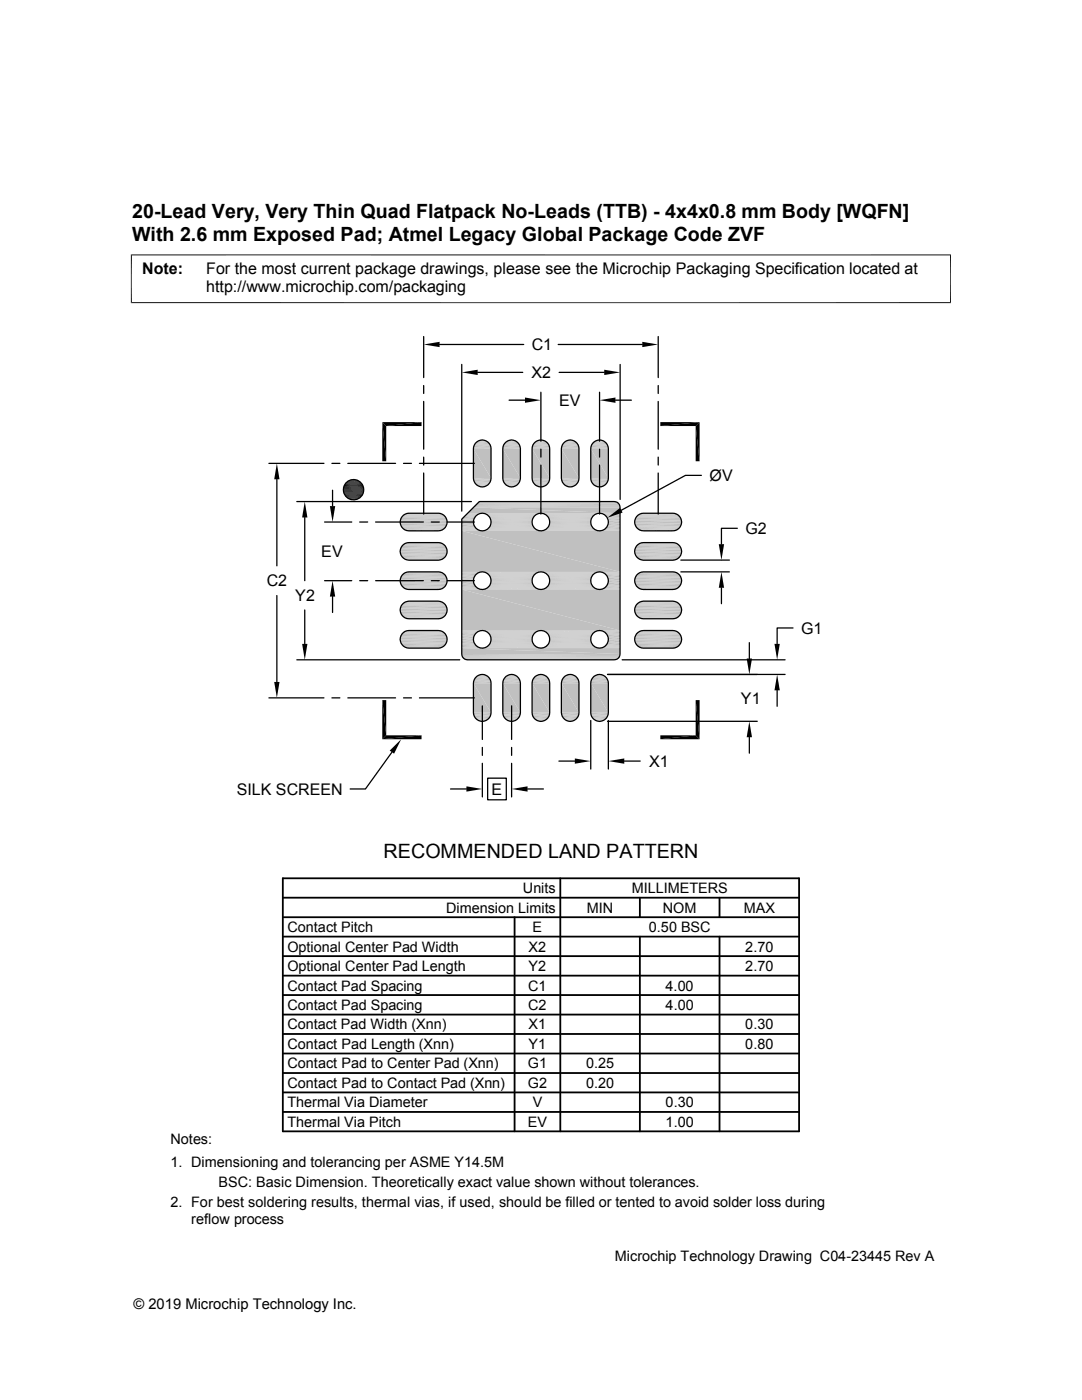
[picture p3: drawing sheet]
<svg xmlns="http://www.w3.org/2000/svg" width="216mm" height="279mm" viewBox="0 0 216 279" stroke-linecap="round" stroke-linejoin="round" font-family="sans-serif">
<g fill="#c0c0c0">
<path d="M95.9 87.8h.6z"/>
<path d="M101.8 87.8h.6z"/>
<path d="M107.6 87.8h.6z"/>
<path d="M113.5 87.8h.6z"/>
<path d="M119.3 87.8h.6z"/>
<path d="M119 87.9h1.2z"/>
<path d="M119.3 87.8l.9 .1z"/>
<path d="M113.2 87.9h1.2z"/>
<path d="M113.5 87.8l.9 .1z"/>
<path d="M107.3 87.9h1.2z"/>
<path d="M107.6 87.8l.9 .1z"/>
<path d="M101.5 87.9h1.2z"/>
<path d="M101.8 87.8l.9 .1z"/>
<path d="M95.6 87.9h1.2z"/>
<path d="M95.9 87.8l.9 .1z"/>
<path d="M118.7 88.1l.3-.2 1.5 .2z"/>
<path d="M119 87.9h1.2l.3 .2z"/>
<path d="M112.9 88.1l.3-.2 1.5 .2z"/>
<path d="M113.2 87.9h1.2l.3 .2z"/>
<path d="M107.1 88.1l.2-.2 1.5 .2z"/>
<path d="M107.3 87.9h1.2l.3 .2z"/>
<path d="M101.2 88.1l.3-.2 1.5 .2z"/>
<path d="M101.5 87.9h1.2l.3 .2z"/>
<path d="M95.4 88.1l.2-.2 1.5 .2z"/>
<path d="M95.6 87.9h1.2l.3 .2z"/>
</g>
<path d="M106.8 88.1h2.3M112.6 88.1h2.3M118.5 88.1h2.3" fill="none" stroke="#c0c0c0" stroke-width=".2"/>
<path d="M107.1 88.1h1.7l.3 .1z" fill="#c0c0c0"/>
<path d="M95.1 88.1h2.3M100.9 88.1h2.3" fill="none" stroke="#c0c0c0" stroke-width=".2"/>
<path d="M94.9 88.3h2.7M100.7 88.3h2.7M106.6 88.3h2.7M112.4 88.3h2.7M118.3 88.3h2.7" fill="none" stroke="#c0c0c0" stroke-width=".21"/>
<path d="M94.7 88.6h3M100.6 88.6h3M106.4 88.6h3.1M112.3 88.6h3M118.1 88.6h3.1" fill="none" stroke="#c0c0c0" stroke-width=".25"/>
<path d="M94.6 88.8h3.3M100.4 88.8h3.3M106.3 88.8h3.3M112.1 88.8h3.3M118 88.8h3.3" fill="none" stroke="#c0c0c0" stroke-width=".28"/>
<path d="M94.5 89.4h3.5M94.5 89.1h3.5M100.3 89.4h3.5M100.4 89.1h3.4M106.2 89.4h3.5M106.2 89.1h3.5M112 89.4h3.5M112.1 89.1h3.4M117.9 89.4h3.5M117.9 89.1h3.4" fill="none" stroke="#c0c0c0" stroke-width=".3"/>
<g fill="#c0c0c0">
<path d="M117.9 89.6l3.5 5.8h-3.5z"/>
<path d="M117.9 89.6h3.5v5.8z"/>
<path d="M112 89.6l3.5 5.8h-3.5z"/>
<path d="M112 89.6h3.5v5.8z"/>
<path d="M106.2 89.6l3.5 5.8h-3.5z"/>
<path d="M106.2 89.6h3.5v5.8z"/>
<path d="M100.3 89.6l3.5 5.8h-3.5z"/>
<path d="M100.3 89.6h3.5v5.8z"/>
<path d="M94.5 89.6l3.5 5.8h-3.5z"/>
<path d="M94.5 89.6h3.5v5.8z"/>
</g>
<path d="M94.5 95.6h3.5M94.5 95.9h3.5M100.3 95.6h3.5M100.4 95.9h3.4M106.2 95.6h3.5M106.2 95.9h3.5M112 95.6h3.5M112.1 95.9h3.4M117.9 95.6h3.5M117.9 95.9h3.4" fill="none" stroke="#c0c0c0" stroke-width=".3"/>
<path d="M94.6 96.1h3.3M100.4 96.1h3.3M106.3 96.1h3.3M112.1 96.1h3.3M118 96.1h3.3" fill="none" stroke="#c0c0c0" stroke-width=".28"/>
<path d="M94.7 96.4h3M100.6 96.4h3M106.4 96.4h3.1M112.3 96.4h3M118.1 96.4h3.1" fill="none" stroke="#c0c0c0" stroke-width=".25"/>
<path d="M94.9 96.6h2.7M100.7 96.6h2.7M106.6 96.6h2.7M112.4 96.6h2.7M118.3 96.6h2.7" fill="none" stroke="#c0c0c0" stroke-width=".21"/>
<path d="M112.6 96.8h2.3M118.5 96.8h2.3" fill="none" stroke="#c0c0c0" stroke-width=".2"/>
<path d="M106.8 96.8l2 .1h-1.7z" fill="#c0c0c0"/>
<path d="M95.1 96.8h2.3M100.9 96.8h2.3M106.8 96.8h2.3" fill="none" stroke="#c0c0c0" stroke-width=".2"/>
<g fill="#c0c0c0">
<path d="M118.7 96.9l1.5 .2h-1.2z"/>
<path d="M118.7 96.9h1.8l-.3 .2z"/>
<path d="M112.9 96.9l1.5 .2h-1.2z"/>
<path d="M112.9 96.9h1.8l-.3 .2z"/>
<path d="M107.1 96.9l1.4 .2h-1.2z"/>
<path d="M107.1 96.9h1.7l-.3 .2z"/>
<path d="M101.2 96.9l1.5 .2h-1.2z"/>
<path d="M101.2 96.9h1.8l-.3 .2z"/>
<path d="M95.4 96.9l1.4 .2h-1.2z"/>
<path d="M95.4 96.9h1.7l-.3 .2z"/>
<path d="M95.9 97.1h.6z"/>
<path d="M101.8 97.1h.6z"/>
<path d="M107.6 97.1h.6z"/>
<path d="M113.5 97.1h.6z"/>
<path d="M119.3 97.1h.6z"/>
<path d="M119 97.1h.9z"/>
<path d="M119 97.1h1.2z"/>
<path d="M113.2 97.1h.9z"/>
<path d="M113.2 97.1h1.2z"/>
<path d="M107.3 97.1h.9z"/>
<path d="M107.3 97.1h1.2z"/>
<path d="M101.5 97.1h.9z"/>
<path d="M101.5 97.1h1.2z"/>
<path d="M95.6 97.1h.9z"/>
<path d="M95.6 97.1h1.2z"/>
</g>
<path d="M95.1 100.5h28.4M95.3 100.4h28.1M95.4 100.2h27.8M95.5 100.2h27.5M95.6 100.1h27.2" fill="none" stroke="#c0c0c0" stroke-width=".2"/>
<path d="M94.7 100.9h29M94.9 100.7h28.7" fill="none" stroke="#c0c0c0" stroke-width=".21"/>
<path d="M94.5 101.1h29.2" fill="none" stroke="#c0c0c0" stroke-width=".23"/>
<g fill="#c0c0c0">
<path d="M94.5 101.3l29.2 1.1h-30.4z"/>
<path d="M94.5 101.3h29.2v1.1z"/>
</g>
<g fill="none" stroke="#c0c0c0" stroke-width=".2">
<path d="M80.5 105.6h8.1M80.5 111.5h8.1M80.5 102.8h8.1M80.5 108.6h8.1M80.7 102.6h7.6M80.7 108.5h7.6M80.7 105.8h7.6M80.7 111.6h7.6M81 105.9h7.1M81 111.7h7.1M81 102.5h7.1M81 108.4h7.1"/>
<path d="M81.3 102.4h6.5M81.3 108.3h6.5M81.3 105.9h6.5M81.3 111.8h6.5M92.1 103.7h2.5M92.1 105.6h3.3M92.1 105.8h3.6M92.1 105.9h31.6M93.1 102.6h2.6M93.2 102.5h2.8M93.3 102.4h30.4M96.4 102.5h11.3"/>
<path d="M96.6 102.5h10.9M96.6 105.9h10.9M96.8 105.8h10.6M96.8 102.6h10.6M97 102.6h10.2M97 105.7h10.2M97.1 102.7h10M97.1 105.7h10M97.2 105.6h9.7M97.2 102.8h9.7M97.4 105.5h9.4M97.4 102.9h9.4"/>
<path d="M97.5 103h9.2M97.5 105.3h9.2M97.6 105.2h9M97.6 103.2h9M97.7 103.3h8.8M97.7 105.1h8.8M97.8 104.9h8.6M97.8 103.5h8.6M97.9 104.8h8.4M97.9 103.6h8.4M97.9 104.6h8.3M97.9 103.8h8.3"/>
<path d="M98 104.3h8.2M98 103.9h8.2M98 104.1h8.2M98 104.4h8.2M108.1 102.5h11.3M108.4 105.9h10.9M108.4 102.5h10.9M108.5 102.6h10.6M108.5 105.8h10.6M108.6 105.7h10.3M108.6 102.6h10.3M108.8 102.7h9.9"/>
<path d="M108.8 105.7h9.9M108.9 105.6h9.7M108.9 102.8h9.7M109.1 102.9h9.4M109.1 105.5h9.4M109.2 105.3h9.2M109.2 103h9.2M109.3 103.2h9M109.3 105.2h9M109.4 105.1h8.8M109.4 103.3h8.8M109.5 104.9h8.6"/>
<path d="M109.5 103.5h8.6M109.6 104.8h8.4M109.6 103.6h8.4M109.6 104.6h8.3M109.6 103.8h8.3M109.6 104.4h8.3M109.6 103.9h8.3M109.7 104.1h8.2M109.7 104.3h8.2M119.8 102.5h3.9M120 105.8h3.7M120 102.5h3.7"/>
<path d="M120.4 105.7h3.3M120.4 102.7h3.3M127.3 105.6h8.1M127.3 111.5h8.1M127.3 102.8h8.1M127.3 108.6h8.1M127.5 102.6h7.6M127.5 108.5h7.6M127.5 105.8h7.6M127.5 111.6h7.6M127.8 102.5h7.1M127.8 108.4h7.1"/>
<path d="M127.8 105.9h7.1M127.8 111.7h7.1M128.1 102.4h6.5M128.1 108.3h6.5M128.1 105.9h6.5M128.1 111.8h6.5"/>
</g>
<path d="M80.3 103h8.5M80.3 108.8h8.5M80.3 105.4h8.5M80.3 111.3h8.5M92.9 102.8h2.5M120.6 102.9h3.1M127.1 105.4h8.5M127.1 111.3h8.5M127.1 103h8.5M127.1 108.8h8.5" fill="none" stroke="#c0c0c0" stroke-width=".21"/>
<path d="M92.1 105.4h3M92.1 103.5h2.6M92.6 103h2.5M120.7 105.5h3" fill="none" stroke="#c0c0c0" stroke-width=".23"/>
<path d="M80.1 105.2h8.9M80.1 111h8.9M80.1 103.2h8.9M80.1 109h8.9M120.9 103.1h2.8M120.9 105.3h2.8M126.9 103.2h8.9M126.9 109h8.9M126.9 105.2h8.9M126.9 111h8.9" fill="none" stroke="#c0c0c0" stroke-width=".25"/>
<path d="M79.9 103.5h9.2M79.9 109.3h9.2M79.9 104.9h9.2M79.9 110.8h9.2M92.4 103.2h2.4M126.7 104.9h9.2M126.7 110.8h9.2M126.7 103.5h9.2M126.7 109.3h9.2" fill="none" stroke="#c0c0c0" stroke-width=".28"/>
<g fill="none" stroke="#c0c0c0" stroke-width=".3">
<path d="M79.8 104h9.4M79.8 110.2h9.4M79.9 103.7h9.3M79.9 109.6h9.3M79.9 104.6h9.3M79.9 110.5h9.3M92.1 104.8h2.6M92.1 105.1h2.7M121.1 105h2.6M121.1 103.4h2.6M126.6 104h9.4M126.6 110.2h9.4"/>
<path d="M126.7 103.7h9.3M126.7 109.6h9.3M126.7 104.6h9.3M126.7 110.5h9.3"/>
</g>
<path d="M92.1 104.2h2.4M92.1 104.5h2.5M121.3 103.7h2.4M121.3 104.4h2.4" fill="none" stroke="#c0c0c0" stroke-width=".34"/>
<path d="M79.8 109.9h9.4M79.8 104.3h9.4M92.1 103.9h2.5M121.3 104.7h2.4M121.3 104h2.4M126.6 109.9h9.4M126.6 104.3h9.4" fill="none" stroke="#c0c0c0" stroke-width=".32"/>
<g fill="#c0c0c0">
<path d="M92.1 105.9l31.6 8.2h-31.6z"/>
<path d="M92.1 105.9h31.6v8.2z"/>
</g>
<g fill="none" stroke="#c0c0c0" stroke-width=".2">
<path d="M80.5 117.3h8.1M80.5 114.4h8.1M80.7 114.3h7.6M80.7 117.5h7.6M81 117.6h7.1M81 114.2h7.1M81.3 114.1h6.5M81.3 120h6.5M81.3 117.6h6.5M92.1 114.1l31.6 .1M92.1 114.2h3.9M92.1 114.3h3.6"/>
<path d="M92.1 114.5h3.3M92.1 117.3h3.3M92.1 117.5h3.6M92.1 117.6h3.9M96.4 114.2h11.3M96.6 117.6h10.9M96.8 117.5h10.6M96.8 114.3h10.6M97 114.3h10.2M97 117.4h10.2M97.1 114.4h10M97.1 117.4h10"/>
<path d="M97.2 117.3h9.7M97.2 114.5h9.7M97.4 117.2h9.4M97.4 114.6h9.4M97.5 114.7h9.2M97.5 117h9.2M97.6 116.9h9M97.6 114.9h9M97.7 115h8.8M97.7 116.8h8.8M97.8 116.6h8.6M97.8 115.2h8.6"/>
<path d="M97.9 116.5h8.4M97.9 115.3h8.4M97.9 116.3h8.3M97.9 115.5h8.3M98 116h8.2M98 115.6h8.2M98 115.8h8.2M98 116.1h8.2M108.1 114.2h11.3M108.4 117.6h10.9M108.5 114.3h10.6M108.5 117.5h10.6"/>
<path d="M108.6 117.4h10.3M108.6 114.3h10.3M108.8 114.4h9.9M108.8 117.4h9.9M108.9 117.3h9.7M108.9 114.5h9.7M109.1 114.6h9.4M109.1 117.2h9.4M109.2 117h9.2M109.2 114.7h9.2M109.3 114.9h9M109.3 116.9h9"/>
<path d="M109.4 116.8h8.8M109.4 115h8.8M109.5 116.6h8.6M109.5 115.2h8.6M109.6 116.5h8.4M109.6 115.3h8.4M109.6 116.3h8.3M109.6 115.5h8.3M109.6 116.1h8.3M109.6 115.6h8.3M109.7 115.8h8.2M109.7 116h8.2"/>
<path d="M120 117.5h3.7M120 114.2h3.7M120.4 117.4h3.3M120.4 114.4h3.3M123.7 117.6h-31.6M127.3 117.3h8.1M127.3 114.4h8.1M127.5 114.3h7.6M127.5 117.5h7.6M127.8 114.2h7.1M127.8 117.6h7.1M128.1 114.1h6.5"/>
<path d="M128.1 120h6.5M128.1 117.6h6.5M80.5 123.2h8.1M80.5 120.3h8.1M80.7 120.2h7.6M80.7 123.3h7.6M81 123.4h7.1M81 120h7.1M81.3 123.5h6.5M127.3 123.2h8.1M127.3 120.3h8.1M127.5 120.2h7.6"/>
<path d="M127.5 123.3h7.6M127.8 120h7.1M127.8 123.4h7.1M128.1 123.5h6.5"/>
</g>
<path d="M80.3 114.6h8.5M80.3 117.1h8.5M120.6 114.6h3.1M120.7 117.2h3M127.1 117.1h8.5M127.1 114.6h8.5" fill="none" stroke="#c0c0c0" stroke-width=".23"/>
<path d="M80.1 116.9h8.9M80.1 114.9h8.9M92.1 114.7h3M92.1 117.1h3M120.9 114.8h2.8M120.9 117h2.8M126.9 114.9h8.9M126.9 116.9h8.9M80.1 122.7h8.9M80.1 120.7h8.9M126.9 120.7h8.9M126.9 122.7h8.9" fill="none" stroke="#c0c0c0" stroke-width=".25"/>
<path d="M79.9 115.2h9.2M79.9 116.6h9.2M92.1 114.9h2.7M92.1 116.8h2.7M126.7 116.6h9.2M126.7 115.2h9.2M79.9 121h9.2M79.9 122.5h9.2M126.7 122.5h9.2M126.7 121h9.2" fill="none" stroke="#c0c0c0" stroke-width=".28"/>
<g fill="none" stroke="#c0c0c0" stroke-width=".3">
<path d="M79.8 115.7h9.4M79.8 116h9.4M79.9 115.4h9.3M79.9 116.3h9.3M121.1 116.7h2.6M121.1 115.1h2.6M126.6 115.7h9.4M126.6 116h9.4M126.7 115.4h9.3M126.7 116.3h9.3M79.8 121.6h9.4M79.9 121.3h9.3"/>
<path d="M79.9 122.2h9.3M126.6 121.6h9.4M126.7 121.3h9.3M126.7 122.2h9.3"/>
</g>
<path d="M92.1 115.2h2.6M92.1 115.6h2.5M92.1 116.2h2.5M92.1 116.5h2.6M121.3 115.4h2.4M121.3 116.4h2.4M79.8 121.9h9.4M126.6 121.9h9.4" fill="none" stroke="#c0c0c0" stroke-width=".32"/>
<path d="M92.1 115.9h2.4M121.3 116.1h2.4M121.3 115.7h2.4" fill="none" stroke="#c0c0c0" stroke-width=".34"/>
<path d="M80.3 120.5h8.5M80.3 123h8.5M127.1 123h8.5M127.1 120.5h8.5" fill="none" stroke="#c0c0c0" stroke-width=".21"/>
<g fill="#c0c0c0">
<path d="M92.1 117.6l31.6 8.2h-31.6z"/>
<path d="M92.1 117.6h31.6v8.2z"/>
</g>
<g fill="none" stroke="#c0c0c0" stroke-width=".2">
<path d="M80.5 129h8.1M80.5 126.2h8.1M80.7 126h7.6M80.7 129.2h7.6M81 129.3h7.1M81 125.9h7.1M81.3 125.8h6.5M81.3 129.3h6.5M92.1 125.8l31.6 .1M92.1 125.9h3.9M92.1 126h3.6M92.1 126.2h3.3"/>
<path d="M92.1 129.2h3.6M92.1 129.3h3.9M92.1 129.3h31.6M96.4 129.3h11.3M96.6 125.9h10.9M96.6 129.3h10.9M96.8 129.2h10.6M96.8 126h10.6M97 126h10.2M97 129.1h10.2M97.1 126.1h10M97.1 129.1h10"/>
<path d="M97.2 129h9.7M97.2 126.2h9.7M97.4 128.9h9.4M97.4 126.3h9.4M97.5 126.4h9.2M97.5 128.7h9.2M97.6 128.6h9M97.6 126.6h9M97.7 126.7h8.8M97.7 128.5h8.8M97.8 128.3h8.6M97.8 126.9h8.6"/>
<path d="M97.9 128.2h8.4M97.9 127h8.4M97.9 128h8.3M97.9 127.2h8.3M98 127.7h8.2M98 127.3h8.2M98 127.5h8.2M98 127.8h8.2M108.1 129.3h11.3M108.4 129.3h10.9M108.4 125.9h10.9M108.5 126h10.6"/>
<path d="M108.5 129.2h10.6M108.6 129.1h10.3M108.6 126h10.3M108.8 126.1h9.9M108.8 129.1h9.9M108.9 129h9.7M108.9 126.2h9.7M109.1 126.3h9.4M109.1 128.9h9.4M109.2 128.7h9.2M109.2 126.4h9.2M109.3 126.6h9"/>
<path d="M109.3 128.6h9M109.4 128.5h8.8M109.4 126.7h8.8M109.5 128.3h8.6M109.5 126.9h8.6M109.6 128.2h8.4M109.6 127h8.4M109.6 128h8.3M109.6 127.2h8.3M109.6 127.8h8.3M109.6 127.3h8.3M109.7 127.5h8.2"/>
<path d="M109.7 127.7h8.2M119.8 129.3h3.9M120 129.2h3.7M120 125.9h3.7M120.4 129.1h3.3M120.4 126.1h3.3M127.3 129h8.1M127.3 126.2h8.1M127.5 126h7.6M127.5 129.2h7.6M127.8 125.9h7.1M127.8 129.3h7.1"/>
<path d="M128.1 125.8h6.5M128.1 129.3h6.5"/>
</g>
<path d="M92.1 126.4h3M92.1 128.8h3M120.6 126.3h3.1" fill="none" stroke="#c0c0c0" stroke-width=".23"/>
<path d="M80.3 126.3h8.5M80.3 128.8h8.5M92.1 129h3.3M120.7 128.9h3M127.1 128.8h8.5M127.1 126.3h8.5" fill="none" stroke="#c0c0c0" stroke-width=".21"/>
<path d="M80.1 128.6h8.9M80.1 126.6h8.9M120.9 126.5h2.8M120.9 128.7h2.8M126.9 126.6h8.9M126.9 128.6h8.9" fill="none" stroke="#c0c0c0" stroke-width=".25"/>
<path d="M79.8 127.7h9.4M79.9 127.1h9.3M79.9 128h9.3M92.1 126.6h2.7M92.1 126.9h2.6M121.1 128.4h2.6M121.1 126.8h2.6M126.6 127.7h9.4M126.7 127.1h9.3M126.7 128h9.3" fill="none" stroke="#c0c0c0" stroke-width=".3"/>
<path d="M79.9 126.8h9.2M79.9 128.3h9.2M92.1 128.5h2.7M126.7 128.3h9.2M126.7 126.8h9.2" fill="none" stroke="#c0c0c0" stroke-width=".28"/>
<path d="M79.8 127.4h9.4M92.1 127.9h2.5M92.1 128.2h2.6M121.3 127.1h2.4M121.3 127.8h2.4M126.6 127.4h9.4" fill="none" stroke="#c0c0c0" stroke-width=".32"/>
<path d="M92.1 127.3h2.5M92.1 127.6h2.4M121.3 128.1h2.4M121.3 127.4h2.4" fill="none" stroke="#c0c0c0" stroke-width=".34"/>
<g fill="#c0c0c0">
<path d="M92.1 129.3l31.6 1.2h-31.6z"/>
<path d="M92.1 129.3h31.6v1.2z"/>
</g>
<path d="M92.1 130.6h31.6" fill="none" stroke="#c0c0c0" stroke-width=".23"/>
<path d="M92.2 130.9h31.5M92.2 131.1h31.4" fill="none" stroke="#c0c0c0" stroke-width=".21"/>
<path d="M92.3 131.3h31.2M92.5 131.4h30.9M92.6 131.5h30.6M92.9 131.6h30.1" fill="none" stroke="#c0c0c0" stroke-width=".2"/>
<g fill="#c0c0c0">
<path d="M95.9 134.6h.6z"/>
<path d="M101.8 134.6h.6z"/>
<path d="M107.6 134.6h.6z"/>
<path d="M113.5 134.6h.6z"/>
<path d="M119.3 134.6h.6z"/>
<path d="M119 134.7h1.2z"/>
<path d="M119.3 134.6l.9 .1z"/>
<path d="M113.2 134.7h1.2z"/>
<path d="M113.5 134.6l.9 .1z"/>
<path d="M107.3 134.7h1.2z"/>
<path d="M107.6 134.6l.9 .1z"/>
<path d="M101.5 134.7h1.2z"/>
<path d="M101.8 134.6l.9 .1z"/>
<path d="M95.6 134.7h1.2z"/>
<path d="M95.9 134.6l.9 .1z"/>
<path d="M118.7 134.8l.3-.1 1.5 .1z"/>
<path d="M119 134.7h1.2l.3 .1z"/>
<path d="M112.9 134.8l.3-.1 1.5 .1z"/>
<path d="M113.2 134.7h1.2l.3 .1z"/>
<path d="M107.1 134.8l.2-.1 1.5 .1z"/>
<path d="M107.3 134.7h1.2l.3 .1z"/>
<path d="M101.2 134.8l.3-.1 1.5 .1z"/>
<path d="M101.5 134.7h1.2l.3 .1z"/>
<path d="M95.4 134.8l.2-.1 1.5 .1z"/>
<path d="M95.6 134.7h1.2l.3 .1z"/>
</g>
<path d="M106.8 134.9h2.3M112.6 134.9h2.3M118.5 134.9h2.3" fill="none" stroke="#c0c0c0" stroke-width=".2"/>
<path d="M107.1 134.8h1.7l.3 .2z" fill="#c0c0c0"/>
<path d="M95.1 134.9h2.3M100.9 134.9h2.3" fill="none" stroke="#c0c0c0" stroke-width=".2"/>
<path d="M94.9 135.1h2.7M100.7 135.1h2.7M106.6 135.1h2.7M112.4 135.1h2.7M118.3 135.1h2.7" fill="none" stroke="#c0c0c0" stroke-width=".21"/>
<path d="M94.7 135.4h3M100.6 135.4h3M106.4 135.4h3.1M112.3 135.4h3M118.1 135.4h3.1" fill="none" stroke="#c0c0c0" stroke-width=".25"/>
<path d="M94.6 135.6h3.3M100.4 135.6h3.3M106.3 135.6h3.3M112.1 135.6h3.3M118 135.6h3.3" fill="none" stroke="#c0c0c0" stroke-width=".28"/>
<path d="M94.5 136.2h3.5M94.5 135.9h3.5M100.3 136.2h3.5M100.4 135.9h3.4M106.2 136.2h3.5M106.2 135.9h3.5M112 136.2h3.5M112.1 135.9h3.4M117.9 136.2h3.5M117.9 135.9h3.4" fill="none" stroke="#c0c0c0" stroke-width=".3"/>
<g fill="#c0c0c0">
<path d="M117.9 136.4l3.5 5.8h-3.5z"/>
<path d="M117.9 136.4h3.5v5.8z"/>
<path d="M112 136.4l3.5 5.8h-3.5z"/>
<path d="M112 136.4h3.5v5.8z"/>
<path d="M106.2 136.4l3.5 5.8h-3.5z"/>
<path d="M106.2 136.4h3.5v5.8z"/>
<path d="M100.3 136.4l3.5 5.8h-3.5z"/>
<path d="M100.3 136.4h3.5v5.8z"/>
<path d="M94.5 136.4l3.5 5.8h-3.5z"/>
<path d="M94.5 136.4h3.5v5.8z"/>
</g>
<path d="M94.5 142.4h3.5M94.5 142.7h3.5M100.3 142.4h3.5M100.4 142.7h3.4M106.2 142.4h3.5M106.2 142.7h3.5M112 142.4h3.5M112.1 142.7h3.4M117.9 142.4h3.5M117.9 142.7h3.4" fill="none" stroke="#c0c0c0" stroke-width=".3"/>
<path d="M94.6 142.9h3.3M100.4 142.9h3.3M106.3 142.9h3.3M112.1 142.9h3.3M118 142.9h3.3" fill="none" stroke="#c0c0c0" stroke-width=".28"/>
<path d="M94.7 143.2h3M100.6 143.2h3M106.4 143.2h3.1M112.3 143.2h3M118.1 143.2h3.1" fill="none" stroke="#c0c0c0" stroke-width=".25"/>
<path d="M94.9 143.4h2.7M100.7 143.4h2.7M106.6 143.4h2.7M112.4 143.4h2.7M118.3 143.4h2.7" fill="none" stroke="#c0c0c0" stroke-width=".21"/>
<path d="M112.6 143.6h2.3M118.5 143.6h2.3" fill="none" stroke="#c0c0c0" stroke-width=".2"/>
<path d="M106.8 143.6l2 .1h-1.7z" fill="#c0c0c0"/>
<path d="M95.1 143.6h2.3M100.9 143.6h2.3M106.8 143.6h2.3" fill="none" stroke="#c0c0c0" stroke-width=".2"/>
<g fill="#c0c0c0">
<path d="M118.7 143.7l1.5 .2h-1.2z"/>
<path d="M118.7 143.7h1.8l-.3 .2z"/>
<path d="M112.9 143.7l1.5 .2h-1.2z"/>
<path d="M112.9 143.7h1.8l-.3 .2z"/>
<path d="M107.1 143.7l1.4 .2h-1.2z"/>
<path d="M107.1 143.7h1.7l-.3 .2z"/>
<path d="M101.2 143.7l1.5 .2h-1.2z"/>
<path d="M101.2 143.7h1.8l-.3 .2z"/>
<path d="M95.4 143.7l1.4 .2h-1.2z"/>
<path d="M95.4 143.7h1.7l-.3 .2z"/>
<path d="M95.9 143.9h.6z"/>
<path d="M101.8 143.9h.6z"/>
<path d="M107.6 143.9h.6z"/>
<path d="M113.5 143.9h.6z"/>
<path d="M119.3 143.9h.6z"/>
<path d="M119 143.9h.9z"/>
<path d="M119 143.9h1.2z"/>
<path d="M113.2 143.9h.9z"/>
<path d="M113.2 143.9h1.2z"/>
<path d="M107.3 143.9h.9z"/>
<path d="M107.3 143.9h1.2z"/>
<path d="M101.5 143.9h.9z"/>
<path d="M101.5 143.9h1.2z"/>
<path d="M95.6 143.9h.9z"/>
<path d="M95.6 143.9h1.2z"/>
</g>
<g fill="none" stroke="#000" stroke-width=".25">
<path d="M84.5 67.2v8.2M84.5 76.9v1.6M87.7 68.7h16.8M92.1 72.7v29.3M95.3 74.3h9M101.6 79.9h3.2M107.9 78.3v9.8M111.4 68.7h16.8M111.6 74.3h9M119.6 78.3v9.8M122.8 79.9h3.2M123.7 72.7v27"/>
<path d="M131.3 67.2v8.2M131.3 76.9v1.6M53.7 92.5h10.9M55.2 95.7v17.2M66.2 92.5h1.6M66.4 97.8v3.2M69.4 92.5h9.5M80.5 92.5h1.6M83.7 92.5h11M84.5 80.1v9.5M84.5 91.2v1.6M84.5 94.4v8.2"/>
<path d="M94.8 88.5a1.76 1.76 0 0 1 2-.6 1.76 1.76 0 0 1 1.2 1.7v5.8a1.76 1.76 0 0 1-1.8 1.8 1.76 1.76 0 0 1-1.7-1.8v-5.8zM100.7 88.5a1.76 1.76 0 0 1 2-.6 1.76 1.76 0 0 1 1.1 1.7v5.8a1.76 1.76 0 0 1-1.7 1.8 1.76 1.76 0 0 1-1.8-1.8v-5.8zM106.6 88.5a1.76 1.76 0 0 1 1.9-.6 1.76 1.76 0 0 1 1.2 1.7v5.8a1.76 1.76 0 0 1-1.8 1.8 1.76 1.76 0 0 1-1.7-1.8v-5.8zM107.9 89.6v1.6M107.9 92.8v9.8M112.4 88.5a1.75 1.75 0 0 1 2-.6 1.75 1.75 0 0 1 1.1 1.7v5.8a1.76 1.76 0 0 1-1.7 1.8 1.76 1.76 0 0 1-1.8-1.8v-5.8zM118.3 88.5a1.76 1.76 0 0 1 1.9-.6 1.76 1.76 0 0 1 1.2 1.7v5.8a1.76 1.76 0 0 1-1.8 1.8 1.76 1.76 0 0 1-1.7-1.8v-5.8zM119.6 89.6v1.6M119.6 92.8v9.8M131.3 80.1v9.5M131.3 91.2v1.6M131.3 94.4v8.2"/>
<path d="M140 94.9h-3.2l-12.8 6.9M55.2 118.9v17.2M59.2 100.1h34.9M60.8 103.3v12.6M64.8 104.2h5.4M64.8 115.9h5.4M66.4 119.1v3.1M71.8 104.2h1.6M71.8 115.9h1.6M75 104.2h9.5M75 115.9h9.5M80.5 102.8l1.1-.4h5.9a1.76 1.76 0 0 1 1.7 1.8 1.76 1.76 0 0 1-1.7 1.7h-5.9a1.76 1.76 0 0 1-1.6-1.1 1.76 1.76 0 0 1 .5-2z"/>
<path d="M80.5 108.7l1.1-.4h5.9a1.76 1.76 0 0 1 1.7 1.7 1.76 1.76 0 0 1-1.7 1.8h-5.9a1.76 1.76 0 0 1-1.6-1.2 1.76 1.76 0 0 1 .5-1.9zM80.5 114.5l1.1-.4h5.9a1.76 1.76 0 0 1 1.7 1.8 1.76 1.76 0 0 1-1.7 1.7h-5.9a1.76 1.76 0 0 1-1.6-1.1 1.76 1.76 0 0 1 .5-2zM86.1 104.2h1.6M86.1 115.9h1.6M89.2 104.2h5.5M89.2 115.9h5.5M92.1 103.6l3.6-3.5h26.9a1.16 1.16 0 0 1 1.1 1.2v29.2a1.16 1.16 0 0 1-1.1 1.2h-29.3a1.16 1.16 0 0 1-1.2-1.2zM127 114.8a1.75 1.75 0 0 1 1.4-.7h5.9a1.76 1.76 0 0 1 1.7 1.8 1.76 1.76 0 0 1-1.7 1.7h-5.9a1.77 1.77 0 0 1-1.6-1 1.77 1.77 0 0 1 .2-1.8zM127 108.9a1.75 1.75 0 0 1 1.4-.6h5.9a1.76 1.76 0 0 1 1.7 1.7 1.76 1.76 0 0 1-1.7 1.8h-5.9a1.77 1.77 0 0 1-1.6-1 1.77 1.77 0 0 1 .2-1.9zM127 103.1a1.86 1.86 0 0 1 1.4-.7h5.9a1.76 1.76 0 0 1 1.7 1.8 1.76 1.76 0 0 1-1.7 1.7h-5.9a1.76 1.76 0 0 1-1.6-1 1.76 1.76 0 0 1 .2-1.8zM135.8 114.1h9.7M135.8 111.8h9.7"/>
<path d="M144 117.3v3.2M147.1 105.4h-3.1v3.2M53.7 139.3h10.9M59.2 131.7h32.5M60.8 121.7v6.8M66.2 139.3h1.6M69.4 139.3h9.5M80.2 120.6a1.77 1.77 0 0 1 1.4-.6h5.9a1.76 1.76 0 0 1 1.7 1.7 1.76 1.76 0 0 1-1.7 1.8h-5.9a1.75 1.75 0 0 1-1.6-1 1.75 1.75 0 0 1 .2-1.9zM80.5 139.3h1.6M80.5 126.2l1.1-.4h5.9a1.76 1.76 0 0 1 1.7 1.8 1.76 1.76 0 0 1-1.7 1.7h-5.9a1.76 1.76 0 0 1-1.6-1.1 1.76 1.76 0 0 1 .5-2zM83.7 139.3h11M94.8 135.3a1.75 1.75 0 0 1 2-.6 1.75 1.75 0 0 1 1.2 1.7v5.8a1.76 1.76 0 0 1-1.8 1.8 1.76 1.76 0 0 1-1.7-1.8v-5.8z"/>
<path d="M101 135a1.77 1.77 0 0 1 1.8-.2 1.77 1.77 0 0 1 1 1.6v5.8a1.76 1.76 0 0 1-1.7 1.8 1.76 1.76 0 0 1-1.8-1.8v-5.8a1.75 1.75 0 0 1 .7-1.4zM106.8 135a1.77 1.77 0 0 1 1.9-.2 1.77 1.77 0 0 1 1 1.6v5.8a1.76 1.76 0 0 1-1.8 1.8 1.76 1.76 0 0 1-1.7-1.8v-5.8a1.75 1.75 0 0 1 .6-1.4zM112.7 135a1.76 1.76 0 0 1 1.8-.2 1.76 1.76 0 0 1 1 1.6v5.8a1.76 1.76 0 0 1-1.7 1.8 1.76 1.76 0 0 1-1.8-1.8v-5.8a1.86 1.86 0 0 1 .7-1.4zM118.5 135a1.77 1.77 0 0 1 1.9-.2 1.77 1.77 0 0 1 1 1.6v5.8a1.76 1.76 0 0 1-1.8 1.8 1.76 1.76 0 0 1-1.7-1.8v-5.8a1.75 1.75 0 0 1 .6-1.4zM121.2 134.6h35.5M124.1 131.7h32.6M127 126.5a1.75 1.75 0 0 1 1.4-.7h5.9a1.76 1.76 0 0 1 1.7 1.8 1.76 1.76 0 0 1-1.7 1.7h-5.9a1.77 1.77 0 0 1-1.6-1 1.77 1.77 0 0 1 .2-1.8zM127 120.6a1.86 1.86 0 0 1 1.4-.6h5.9a1.76 1.76 0 0 1 1.7 1.7 1.76 1.76 0 0 1-1.7 1.8h-5.9a1.76 1.76 0 0 1-1.6-1 1.76 1.76 0 0 1 .2-1.9zM149.5 128.2v3.2M155.1 137.8v3.1M158.2 125.3h-3.1v3.2M78.2 150.1l-5.3 7.4h-3"/>
<path d="M89.9 157.5h3.2M96.2 140.9v6.7M96.2 149.2v1.5M96.2 152.3v6.7M97.3 155.3h3.7v4.3h-3.7zM102.1 140.9v6.7M102.1 149.2v1.5M102.1 152.3v6.7M105.3 157.5h3.1M111.5 151.9h3.2M117.9 143.8v9.7M121.2 144h29.9"/>
<path d="M121.4 143.8v9.7M124.6 151.9h3.1M149.5 147.1v3.2"/>
<circle cx="70.5" cy="97.7" r="2.03"/>
<circle cx="96.2" cy="115.9" r="1.76"/>
<circle cx="96.2" cy="104.2" r="1.75"/>
<circle cx="107.9" cy="115.9" r="1.76"/>
<circle cx="107.9" cy="104.2" r="1.76"/>
<circle cx="119.6" cy="115.9" r="1.76"/>
<circle cx="119.6" cy="104.2" r="1.76"/>
<circle cx="96.2" cy="127.6" r="1.75"/>
<circle cx="107.9" cy="127.6" r="1.76"/>
<circle cx="119.6" cy="127.6" r="1.76"/>
</g>
<g fill="none" stroke="#000" stroke-width=".36">
<path d="M56.4 179.2h103M56.4 175.3h103v50.5h-103zM111.8 175.3v50.5M127.7 179.2v3.8M143.6 179.2v3.8M56.4 183h103M56.4 190.8h103M56.4 186.9h103M56.4 194.7h103M56.4 198.6h103M102.7 183v42.8M127.7 186.9v38.9"/>
<path d="M143.6 186.9v38.9M56.4 202.5h103M56.4 206.4h103M56.4 218h103M56.4 210.2h103M56.4 214.1h103M56.4 221.9h103"/>
</g>
<g fill="#000">
<path d="M84.5 68.7l3.2-.5v1.1zM92.1 74.3l3.2-.5v1zM104.8 79.3l3.1 .6-3.1 .5zM120.6 73.8l3.1 .5-3.1 .5zM119.6 79.9l3.2-.6v1.1zM128.2 68.2l3.1 .5-3.1 .6zM55.2 92.5l.6 3.2h-1.1zM69.5 99.5l1.9 .1zM69.7 95.9l1.8 .1zM69.7 99.6l1.5 .1zM69.7 99.6h1.7zM69.7 95.9h1.7z"/>
<path d="M69.9 95.8l1.5 .1zM69.9 99.7h1.1zM69.9 99.7h1.3zM69.9 95.8h1.3zM70.1 95.8h1.1zM70.1 99.7h.7zM70.1 99.7h.9zM70.1 95.8h.9zM70.3 95.7l.7 .1zM70.3 99.7h.5zM70.3 95.7h.5zM76.3 84.2l.8 7.9h-.8z"/>
<path d="M76.3 84.2h7.8l-7 .8zM76.3 84.2l.8 .8v7.1zM77.1 85l7-.8v.8zM131.8 84.2h7.8l-7.8 .8zM131.8 85l7.8-.8-.8 .8zM138.8 85l.8 7.1h-.8zM138.8 85l.8-.8v7.9zM60.8 100.1l.5 3.2h-1zM65.8 101h1.1l-.5 3.2zM66.4 115.9l.5 3.2h-1.1zM121.2 103.3l2.5-1.9 .5 .9zM144 114.1l.5 3.2h-1.1z"/>
<path d="M143.4 108.6h1.1l-.5 3.2zM54.7 136.1h1.1l-.6 3.2zM60.3 128.5h1l-.5 3.2zM138.8 139.7l.8 7.8-.8-.8zM138.8 139.7h.8v7.8zM149 131.4h1.1l-.6 3.2zM155.1 134.6l.5 3.2h-1.1zM154.5 128.5h1.1l-.5 3.2zM76.3 139.7l.8 7-.8 .8zM76.3 139.7h.8v7zM77.8 149.8l2.3-2.3-1.5 2.9zM76.3 147.5l7.8-.8v.8z"/>
<path d="M76.3 147.5l.8-.8h7zM93.1 156.9l3.1 .6-3.1 .5zM102.1 157.5l3.2-.6v1.1zM114.7 151.4l3.2 .5-3.2 .5zM121.4 151.9l3.2-.5v1zM131.8 146.7h7l-7 .8zM131.8 147.5l7-.8 .8 .8zM149.5 144l.6 3.1h-1.1z"/>
</g>
<g fill="none" stroke="#000" stroke-width=".2">
<path d="M26.1 50.9h163.7M26.2 50.8v9.7M189.7 50.8v9.7M26.1 60.4h163.7M68.5 97.4h4.1M68.5 97.6h4.1M68.5 97.8h4.1M68.6 98.2h3.9M68.6 97.3h3.9M68.6 97.1h3.9M68.6 98.4h3.9M68.7 98.6h3.7"/>
<path d="M68.7 96.9h3.7M68.7 96.7h3.6M68.7 98.7h3.6M68.9 98.9h3.4M68.9 96.6h3.4M68.9 96.4h3.2M68.9 99.1h3.2M69.1 99.2h2.9M69.1 96.3h2.9M69.2 96.1h2.7M69.2 99.3h2.7M69.4 99.4h2.3"/>
<path d="M69.4 96h2.3M69.5 95.9h2M69.5 99.5h2"/>
</g>
<path d="M68.5 98h4.1" fill="none" stroke="#000" stroke-width=".21"/>
<g font-size="3.9">
<text x="26.4" y="43.5">20-Lead Very, Very Thin Quad Flatpack No-Leads (TTB) - 4x4x0.8 mm Body [WQFN]</text>
<text x="26.4" y="48">With 2.6 mm Exposed Pad; Atmel Legacy Global Package Code ZVF</text>
<text x="76.5" y="171.1">RECOMMENDED LAND PATTERN</text>
</g>
<g font-size="3.2">
<text x="28.4" y="54.6">Note:</text>
<text x="41.1" y="58.3">http://www.microchip.com/packaging</text>
<text x="41.1" y="54.6">For the most current package drawings, please see the Microchip Packaging Specification located at</text>
<text x="106.1" y="69.9">C1</text>
<text x="106.1" y="75.5">X2</text>
<text x="111.5" y="81">EV</text>
<text x="141.6" y="96">ØV</text>
<text x="148.7" y="106.6">G2</text>
<text x="64.1" y="111.2">EV</text>
<text x="53.2" y="117">C2</text>
<text x="58.9" y="120">Y2</text>
<text x="159.9" y="126.4">G1</text>
<text x="147.8" y="140.4">Y1</text>
<text x="129.5" y="153">X1</text>
<text x="47.2" y="158.6">SILK SCREEN</text>
<text x="98.1" y="158.6">E</text>
</g>
<g font-size="2.9">
<text x="104.3" y="178.2">Units</text>
<text x="126" y="178.2">MILLIMETERS</text>
<text x="89" y="182.1">Dimension Limits</text>
<text x="117.1" y="182.1">MIN</text>
<text x="132.3" y="182.1">NOM</text>
<text x="148.4" y="182.1">MAX</text>
<text x="57.3" y="189.9">Optional Center Pad Width</text>
<text x="57.3" y="186">Contact Pitch</text>
<text x="105.5" y="189.9">X2</text>
<text x="106.3" y="186">E</text>
<text x="129.5" y="186">0.50 BSC</text>
<text x="148.7" y="189.9">2.70</text>
<text x="57.3" y="193.8">Optional Center Pad Length</text>
<text x="57.3" y="197.7">Contact Pad Spacing</text>
<text x="105.4" y="197.7">C1</text>
<text x="105.5" y="193.8">Y2</text>
<text x="132.8" y="197.7">4.00</text>
<text x="148.7" y="193.8">2.70</text>
<text x="57.3" y="201.6">Contact Pad Spacing</text>
<text x="105.4" y="201.6">C2</text>
<text x="132.8" y="201.6">4.00</text>
<text x="57.3" y="209.3">Contact Pad Length (Xnn)</text>
<text x="57.3" y="205.4">Contact Pad Width (Xnn)</text>
<text x="105.5" y="209.3">Y1</text>
<text x="105.5" y="205.4">X1</text>
<text x="148.7" y="209.3">0.80</text>
<text x="148.7" y="205.4">0.30</text>
<text x="57.3" y="213.2">Contact Pad to Center Pad (Xnn)</text>
<text x="105.3" y="213.2">G1</text>
<text x="116.9" y="213.2">0.25</text>
<text x="57.3" y="217.1">Contact Pad to Contact Pad (Xnn)</text>
<text x="57.3" y="221">Thermal Via Diameter</text>
<text x="105.3" y="217.1">G2</text>
<text x="106.3" y="221">V</text>
<text x="116.9" y="217.1">0.20</text>
<text x="132.8" y="221">0.30</text>
<text x="57.3" y="224.9">Thermal Via Pitch</text>
<text x="105.3" y="224.9">EV</text>
<text x="132.8" y="224.9">1.00</text>
<text x="34" y="228.3">Notes:</text>
<text x="34" y="232.9">1. Dimensioning and tolerancing per ASME Y14.5M</text>
<text x="43.6" y="236.9">BSC: Basic Dimension. Theoretically exact value shown without tolerances.</text>
<text x="34" y="241">2. For best soldering results, thermal vias, if used, should be filled or tented to avoid solder loss during</text>
<text x="38.1" y="244.3">reflow process</text>
<text x="122.7" y="251.7">Microchip Technology Drawing C04-23445 Rev A</text>
<text x="26.6" y="261.3">© 2019 Microchip Technology Inc.</text>
</g>
</svg>
